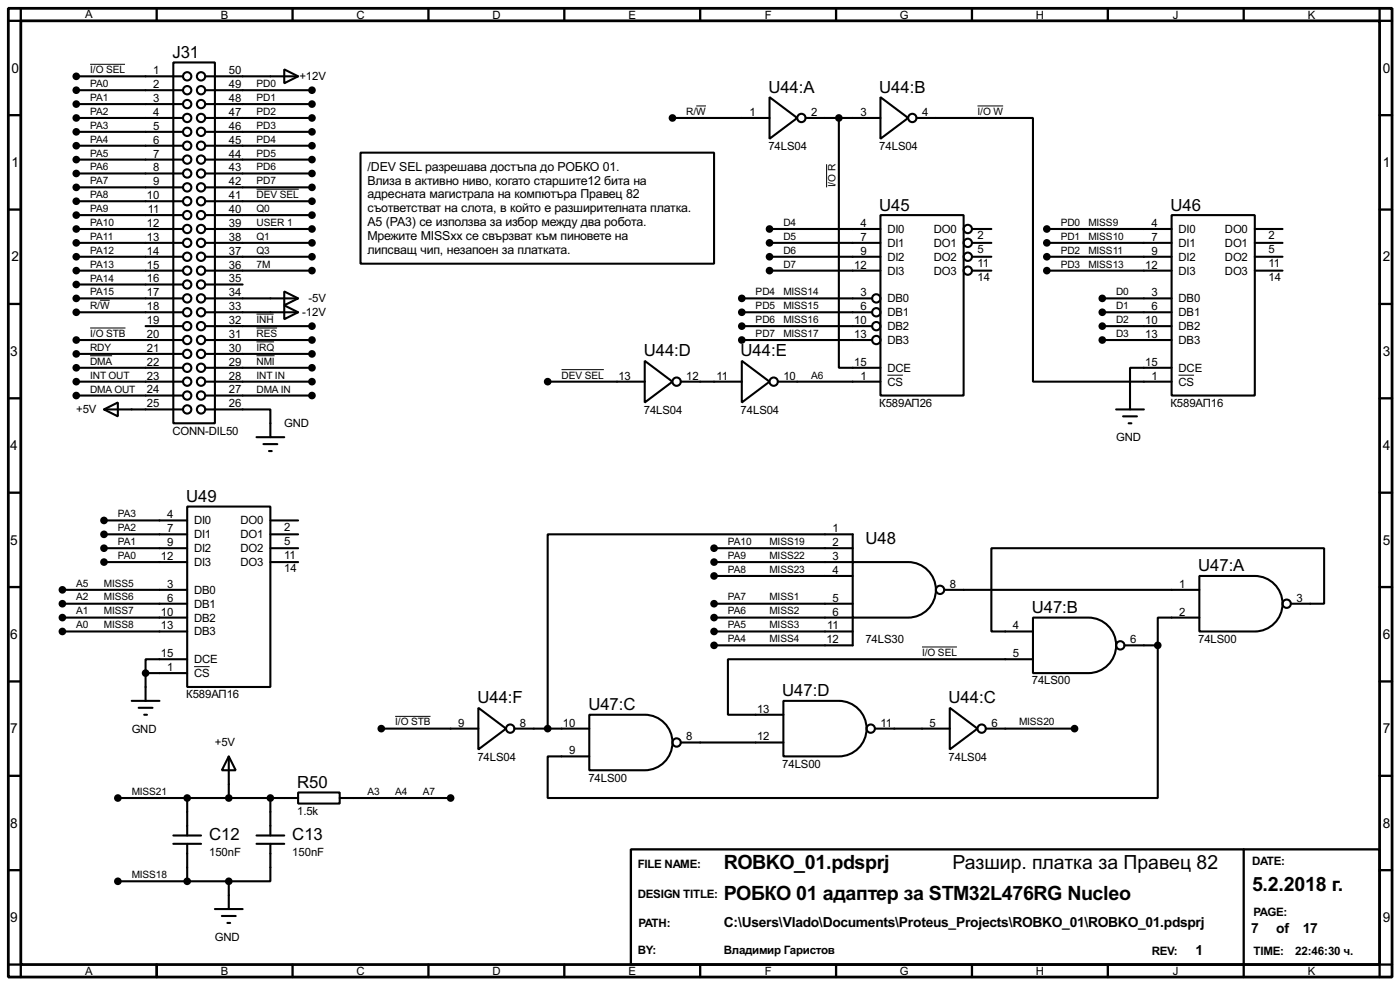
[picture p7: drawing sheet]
<svg xmlns="http://www.w3.org/2000/svg" width="256mm" height="180mm" viewBox="0 0 256 180" stroke-linecap="round" stroke-linejoin="round" font-family="sans-serif">
<path d="M1.5 1.5h253.5v177.3h-253.5zM3.8 3.8h248.9v172.7h-248.9z" fill="none" stroke="#000" stroke-width=".51"/>
<g fill="none" stroke="#000" stroke-width=".42">
<path d="M3.8 1.5v2.3h-2.3M28.7 1.5v2.3M53.6 1.5v2.3M78.5 1.5v2.3M103.4 1.5v2.3M128.3 1.5v2.3M153.2 1.5v2.3M178.1 1.5v2.3M202.9 1.5v2.3M227.8 1.5v2.3M252.7 1.5v2.3h2.3M1.5 21.1h2.3"/>
<path d="M1.5 38.4h2.3M252.7 21.1h2.3M252.7 38.4h2.3M1.5 55.6h2.3M252.7 55.6h2.3M1.5 72.9h2.3M252.7 72.9h2.3M1.5 90.2h2.3M252.7 90.2h2.3M1.5 107.4h2.3M252.7 107.4h2.3M1.5 124.7h2.3"/>
<path d="M252.7 124.7h2.3M1.5 142h2.3M1.5 159.3h2.3M115.6 155.4h137.1v21.1h-137.1zM227.8 155.4v23.4M252.7 142h2.3M252.7 159.3h2.3M1.5 176.5h2.3v2.3M28.7 176.5v2.3M53.6 176.5v2.3M78.5 176.5v2.3M103.4 176.5v2.3"/>
<path d="M128.3 176.5v2.3M153.2 176.5v2.3M178.1 176.5v2.3M202.9 176.5v2.3M255 176.5h-2.3v2.3"/>
</g>
<g fill="none" stroke="#000" stroke-width=".38">
<path d="M14 14h19.5M14 16.5h19.5M14 19h19.5M31.7 11.4h7.7v66.1h-7.7zM37.6 14h17M37.6 16.5h19.5M37.6 19h19.5M52.1 12.7l2.5 1.3-2.5 1.2zM141 17.8l5 3.8-5 3.8zM161.3 17.8l5.1 3.8-5.1 3.8zM14 21.6h19.5M14 24.1h19.5"/>
<path d="M14 26.7h19.5M14 29.2h19.5M14 31.7h19.5M14 34.3h19.5M14 36.8h19.5M14 39.4h19.5M37.6 21.6h19.5M37.6 24.1h19.5M37.6 26.7h19.5M37.6 29.2h19.5M37.6 31.7h19.5M37.6 34.3h19.5"/>
<path d="M37.6 36.8h19.5M37.6 39.4h19.5M66 27.9h64.8v20.4h-64.8zM123.2 21.6h17.8M147.6 21.6h13.7M153.7 21.6v45.7h7.6M161.3 39.4h15.2v33h-15.2zM167.9 21.6h21.3v48.2h25.4M214.6 39.4h15.3v33h-15.3zM14 41.9h19.5M14 44.4h19.5M14 47h19.5"/>
<path d="M14 49.5h19.5M14 52.1h19.5M14 54.6h19.5M14 57.1h19.5M26.7 59.7h6.8M37.6 41.9h19.5M37.6 44.4h19.5M37.6 47h19.5M37.6 49.5h19.5M37.6 52.1h6.8M37.6 54.6h17M37.6 57.1h17"/>
<path d="M37.6 59.7h19.5M52.1 55.9l2.5 1.2-2.5 1.3zM52.1 53.3l2.5 1.3-2.5 1.3zM135.9 54.6h23.9M135.9 57.1h23.9M135.9 59.7h23.9M141 41.9h20.3M141 44.4h20.3M141 47h20.3M141 49.5h20.3M178.1 41.9h3.5M178.1 44.4h3.5"/>
<path d="M178.1 47h3.5M178.1 49.5h3.5M191.8 41.9h22.8M191.8 44.4h22.8M191.8 47h22.8M191.8 49.5h22.8M201.9 54.6h12.7M201.9 57.1h12.7M201.9 59.7h12.7M229.9 41.9h5M229.9 44.4h5M229.9 47h5"/>
<path d="M229.9 49.5h5M14 62.2h19.5M14 64.8h19.5M14 67.3h19.5M14 69.8h19.5M14 72.4h19.5M19 74.9l2.6-1.2v2.5zM19 74.9h14.5M37.6 74.9h11.9v5.1M37.6 62.2h19.5M37.6 64.8h19.5M37.6 67.3h19.5"/>
<path d="M37.6 69.8h19.5M37.6 72.4h19.5M100.3 69.8h17.8M118.1 66l5.1 3.8-5.1 3.9zM124.7 69.8h11.2M135.9 66l5.1 3.8-5.1 3.9zM135.9 62.2h23.9M142.5 69.8h18.8M201.9 62.2h12.7M204.5 74.9h5M205.7 76.2h2.6M206.8 77.5h.5"/>
<path d="M214.6 67.3h-7.6v7.6M19 95.2h15.3M19 97.8h15.3M34.3 92.7h15.2v33h-15.2zM47 80h5.1M48.3 81.3h2.5M49.3 82.5h.5M49.5 95.2h5.1M49.5 97.8h5.1M11.4 107.9h22.9M11.4 110.5h22.9M11.4 113h22.9"/>
<path d="M11.4 115.6h22.9M19 100.3h15.3M19 102.9h15.3M49.5 100.3h5.1M49.5 102.9h5.1M130.8 102.9h25.4v-5.1h-55.9v35.5M130.8 113h25.4v5.1h-25.4M130.8 100.3h25.4M130.8 105.4h25.4M130.8 110.5h25.4M130.8 115.6h25.4M156.2 102.9h10.2a5.1 5.1 0 0 1 5 5 5.1 5.1 0 0 1-5 5.1h-10.2z"/>
<path d="M173 107.9h46.7M189.2 113h10.2a5.1 5.1 0 0 1 5.1 5.1 5.1 5.1 0 0 1-5.1 5.1h-10.2zM206 118.1h6.1M212.1 118.1v27.9h-111.8v-7.6h7.6M219.7 105.4h10.2a5.1 5.1 0 0 1 5 5.1 5.1 5.1 0 0 1-5 5.1h-10.2zM219.7 113h-7.6v5.1M236.5 110.5h6.1v-10.2h-61v15.3h7.6M24.1 128.3h5.1M25.4 129.5h2.5M26.4 130.8h.5M26.7 123.2h7.6M26.7 123.2v5.1"/>
<path d="M34.3 120.6h-7.6v2.6M41.9 138.4l1.3 2.6h-2.6zM41.9 138.4v7.6M69.8 133.3h17.8M87.6 129.5l5.1 3.8-5.1 3.9zM94.2 133.3h13.7M107.9 130.8h10.2a5.1 5.1 0 0 1 5.1 5.1 5.1 5.1 0 0 1-5.1 5.1h-10.2zM124.7 135.9h18.8M143.5 128.3h10.2a5.1 5.1 0 0 1 5 5 5.1 5.1 0 0 1-5 5.1h-10.2zM160.3 133.3h13.7M174 129.5l5.1 3.8-5.1 3.9zM180.6 133.3h16.2"/>
<path d="M189.2 120.6h-55.9v10.2h10.2M21.6 146h33M31.7 154.4h5.1M31.7 152.9h5.1M34.3 146v6.9M34.3 154.4v6.9M47 154.4h5.1M47 152.9h5.1M49.5 154.4v6.9h-7.6M49.5 146v6.9M54.6 145h7.6v2.1h-7.6zM62.2 146h20.3"/>
<path d="M21.6 161.3h20.3M39.4 166.4h5M40.6 167.6h2.6M41.7 168.9h.5M41.9 161.3v5.1"/>
<circle cx="34.3" cy="19.1" r=".76"/>
<circle cx="34.3" cy="14" r=".76"/>
<circle cx="34.3" cy="16.5" r=".76"/>
<circle cx="36.8" cy="16.5" r=".76"/>
<circle cx="36.8" cy="14" r=".76"/>
<circle cx="36.8" cy="19.1" r=".76"/>
<circle cx="34.3" cy="21.6" r=".76"/>
<circle cx="34.3" cy="29.2" r=".76"/>
<circle cx="34.3" cy="36.8" r=".76"/>
<circle cx="34.3" cy="24.1" r=".76"/>
<circle cx="34.3" cy="26.7" r=".76"/>
<circle cx="34.3" cy="34.3" r=".76"/>
<circle cx="34.3" cy="39.4" r=".76"/>
<circle cx="34.3" cy="31.8" r=".76"/>
<circle cx="36.8" cy="21.6" r=".76"/>
<circle cx="36.8" cy="26.7" r=".76"/>
<circle cx="36.8" cy="31.8" r=".76"/>
<circle cx="36.8" cy="24.1" r=".76"/>
<circle cx="36.8" cy="36.8" r=".76"/>
<circle cx="36.8" cy="34.3" r=".76"/>
<circle cx="36.8" cy="29.2" r=".76"/>
<circle cx="36.8" cy="39.4" r=".76"/>
<circle cx="146.8" cy="21.6" r=".76"/>
<circle cx="167.1" cy="21.6" r=".76"/>
<circle cx="34.3" cy="54.6" r=".76"/>
<circle cx="34.3" cy="49.5" r=".76"/>
<circle cx="34.3" cy="57.2" r=".76"/>
<circle cx="34.3" cy="44.5" r=".76"/>
<circle cx="34.3" cy="59.7" r=".76"/>
<circle cx="34.3" cy="47" r=".76"/>
<circle cx="34.3" cy="52.1" r=".76"/>
<circle cx="34.3" cy="41.9" r=".76"/>
<circle cx="36.8" cy="47" r=".76"/>
<circle cx="36.8" cy="49.5" r=".76"/>
<circle cx="36.8" cy="54.6" r=".76"/>
<circle cx="36.8" cy="57.2" r=".76"/>
<circle cx="36.8" cy="44.5" r=".76"/>
<circle cx="36.8" cy="52.1" r=".76"/>
<circle cx="36.8" cy="59.7" r=".76"/>
<circle cx="36.8" cy="41.9" r=".76"/>
<circle cx="160.5" cy="54.6" r=".76"/>
<circle cx="160.5" cy="57.2" r=".76"/>
<circle cx="160.5" cy="59.7" r=".76"/>
<circle cx="177.3" cy="44.5" r=".76"/>
<circle cx="177.3" cy="49.5" r=".76"/>
<circle cx="177.3" cy="47" r=".76"/>
<circle cx="177.3" cy="41.9" r=".76"/>
<circle cx="34.3" cy="64.8" r=".76"/>
<circle cx="34.3" cy="69.9" r=".76"/>
<circle cx="34.3" cy="72.4" r=".76"/>
<circle cx="34.3" cy="74.9" r=".76"/>
<circle cx="34.3" cy="62.2" r=".76"/>
<circle cx="34.3" cy="67.3" r=".76"/>
<circle cx="36.8" cy="74.9" r=".76"/>
<circle cx="36.8" cy="64.8" r=".76"/>
<circle cx="36.8" cy="67.3" r=".76"/>
<circle cx="36.8" cy="62.2" r=".76"/>
<circle cx="36.8" cy="72.4" r=".76"/>
<circle cx="36.8" cy="69.9" r=".76"/>
<circle cx="124" cy="69.9" r=".76"/>
<circle cx="141.7" cy="69.9" r=".76"/>
<circle cx="160.5" cy="62.2" r=".76"/>
<circle cx="172.2" cy="108" r=".76"/>
<circle cx="205.2" cy="118.1" r=".76"/>
<circle cx="235.7" cy="110.5" r=".76"/>
<circle cx="93.5" cy="133.4" r=".76"/>
<circle cx="124" cy="135.9" r=".76"/>
<circle cx="159.5" cy="133.4" r=".76"/>
<circle cx="179.8" cy="133.4" r=".76"/>
</g>
<g fill="none" stroke="#000" stroke-width=".18">
<path d="M16.5 11.8h6.4M127.6 19.4h1.7M179.1 19.4h4.7M47 34.6h7.7M151.4 30.1v4.2M18.3 54.9h1.8M47 57.5h3.1M16.5 60h6.5M16.5 65.1h4M47 60h3.8M47 65.1h3.3M47 62.6h3.2"/>
<path d="M102.9 67.6h7.7M162.6 68.7h2.8M215.9 68.7h2.8M168.9 118.4h6.4M35.6 122h2.8M72.4 131.1h6.5"/>
</g>
<g fill="#000" stroke="#000" stroke-width=".38">
<circle cx="14" cy="19" r=".51"/>
<circle cx="14" cy="16.5" r=".51"/>
<circle cx="14" cy="14" r=".51"/>
<circle cx="57.1" cy="16.5" r=".51"/>
<circle cx="57.1" cy="19" r=".51"/>
<circle cx="14" cy="39.4" r=".51"/>
<circle cx="14" cy="36.8" r=".51"/>
<circle cx="14" cy="26.7" r=".51"/>
<circle cx="14" cy="24.1" r=".51"/>
<circle cx="14" cy="31.7" r=".51"/>
<circle cx="14" cy="34.3" r=".51"/>
<circle cx="14" cy="29.2" r=".51"/>
<circle cx="14" cy="21.6" r=".51"/>
<circle cx="57.1" cy="39.4" r=".51"/>
<circle cx="57.1" cy="31.7" r=".51"/>
<circle cx="57.1" cy="34.3" r=".51"/>
<circle cx="57.1" cy="36.8" r=".51"/>
<circle cx="57.1" cy="26.7" r=".51"/>
<circle cx="57.1" cy="29.2" r=".51"/>
<circle cx="57.1" cy="24.1" r=".51"/>
<circle cx="57.1" cy="21.6" r=".51"/>
<circle cx="123.2" cy="21.6" r=".51"/>
<circle cx="153.7" cy="21.6" r=".51"/>
<circle cx="14" cy="49.5" r=".51"/>
<circle cx="14" cy="52.1" r=".51"/>
<circle cx="14" cy="54.6" r=".51"/>
<circle cx="14" cy="57.1" r=".51"/>
<circle cx="14" cy="47" r=".51"/>
<circle cx="14" cy="41.9" r=".51"/>
<circle cx="14" cy="44.4" r=".51"/>
<circle cx="57.1" cy="59.7" r=".51"/>
<circle cx="57.1" cy="41.9" r=".51"/>
<circle cx="57.1" cy="47" r=".51"/>
<circle cx="57.1" cy="44.4" r=".51"/>
<circle cx="57.1" cy="49.5" r=".51"/>
<circle cx="135.9" cy="54.6" r=".51"/>
<circle cx="135.9" cy="57.1" r=".51"/>
<circle cx="135.9" cy="59.7" r=".51"/>
<circle cx="141" cy="44.4" r=".51"/>
<circle cx="141" cy="47" r=".51"/>
<circle cx="141" cy="41.9" r=".51"/>
<circle cx="141" cy="49.5" r=".51"/>
<circle cx="191.8" cy="41.9" r=".51"/>
<circle cx="191.8" cy="44.4" r=".51"/>
<circle cx="191.8" cy="47" r=".51"/>
<circle cx="191.8" cy="49.5" r=".51"/>
<circle cx="201.9" cy="57.1" r=".51"/>
<circle cx="201.9" cy="59.7" r=".51"/>
<circle cx="201.9" cy="54.6" r=".51"/>
<circle cx="14" cy="72.4" r=".51"/>
<circle cx="14" cy="67.3" r=".51"/>
<circle cx="14" cy="62.2" r=".51"/>
<circle cx="14" cy="64.8" r=".51"/>
<circle cx="14" cy="69.8" r=".51"/>
<circle cx="57.1" cy="62.2" r=".51"/>
<circle cx="57.1" cy="67.3" r=".51"/>
<circle cx="57.1" cy="72.4" r=".51"/>
<circle cx="57.1" cy="64.8" r=".51"/>
<circle cx="57.1" cy="69.8" r=".51"/>
<circle cx="100.3" cy="69.8" r=".51"/>
<circle cx="135.9" cy="62.2" r=".51"/>
<circle cx="201.9" cy="62.2" r=".51"/>
<circle cx="19" cy="95.2" r=".51"/>
<circle cx="19" cy="97.8" r=".51"/>
<circle cx="11.4" cy="115.6" r=".51"/>
<circle cx="11.4" cy="107.9" r=".51"/>
<circle cx="11.4" cy="113" r=".51"/>
<circle cx="11.4" cy="110.5" r=".51"/>
<circle cx="19" cy="102.9" r=".51"/>
<circle cx="19" cy="100.3" r=".51"/>
<circle cx="130.8" cy="115.6" r=".51"/>
<circle cx="130.8" cy="113" r=".51"/>
<circle cx="130.8" cy="102.9" r=".51"/>
<circle cx="130.8" cy="118.1" r=".51"/>
<circle cx="130.8" cy="105.4" r=".51"/>
<circle cx="130.8" cy="110.5" r=".51"/>
<circle cx="130.8" cy="100.3" r=".51"/>
<circle cx="212.1" cy="118.1" r=".51"/>
<circle cx="26.7" cy="123.2" r=".51"/>
<circle cx="69.8" cy="133.3" r=".51"/>
<circle cx="100.3" cy="133.3" r=".51"/>
<circle cx="196.8" cy="133.3" r=".51"/>
<circle cx="21.6" cy="146" r=".51"/>
<circle cx="34.3" cy="146" r=".51"/>
<circle cx="41.9" cy="146" r=".51"/>
<circle cx="49.5" cy="146" r=".51"/>
<circle cx="82.5" cy="146" r=".51"/>
<circle cx="21.6" cy="161.3" r=".51"/>
<circle cx="34.3" cy="161.3" r=".51"/>
<circle cx="41.9" cy="161.3" r=".51"/>
</g>
<g font-size="4">
<text x="132.6" y="159">ROBKO_01.pdsprj</text>
<text x="174.5" y="159">Разшир. платка за Правец 82</text>
<text x="132.6" y="164.8">РОБКО 01 адаптер за STM32L476RG Nucleo</text>
<text x="229.4" y="163.1">5.2.2018 г.</text>
</g>
<g font-size="3.4">
<text x="31.6" y="10.6">J31</text>
<text x="140.8" y="17">U44:A</text>
<text x="161.1" y="17">U44:B</text>
<text x="161.1" y="38.6">U45</text>
<text x="214.4" y="38.6">U46</text>
<text x="117.9" y="65.2">U44:D</text>
<text x="135.7" y="65.2">U44:E</text>
<text x="34.1" y="91.9">U49</text>
<text x="158.5" y="99.5">U48</text>
<text x="219.5" y="104.6">U47:A</text>
<text x="189" y="112.2">U47:B</text>
<text x="87.5" y="128.7">U44:F</text>
<text x="107.8" y="130">U47:C</text>
<text x="143.3" y="127.4">U47:D</text>
<text x="173.8" y="128.7">U44:C</text>
<text x="54.4" y="144.2">R50</text>
<text x="38.3" y="153.7">C12</text>
<text x="53.6" y="153.7">C13</text>
</g>
<g font-size="2.8">
<text x="2.1" y="13.3">0</text>
<text x="253.3" y="13.3">0</text>
<text x="2.1" y="30.6">1</text>
<text x="253.3" y="30.6">1</text>
<text x="2.1" y="47.8">2</text>
<text x="253.3" y="47.8">2</text>
<text x="1.9" y="65.1">3</text>
<text x="253.3" y="65.1">3</text>
<text x="1.9" y="82.4">4</text>
<text x="253.3" y="82.4">4</text>
<text x="1.9" y="99.7">5</text>
<text x="253.3" y="99.7">5</text>
<text x="1.9" y="116.9">6</text>
<text x="253.3" y="116.9">6</text>
<text x="1.9" y="134.2">7</text>
<text x="253.3" y="134.2">7</text>
<text x="1.9" y="151.5">8</text>
<text x="253.3" y="151.5">8</text>
<text x="1.9" y="168.7">9</text>
<text x="132.6" y="169.7">C:\Users\Vlado\Documents\Proteus_Projects\ROBKO_01\ROBKO_01.pdsprj</text>
<text x="229.2" y="170.7">7</text>
<text x="233.8" y="170.7">of</text>
<text x="238.7" y="170.7">17</text>
<text x="253.3" y="168.7">9</text>
<text x="219" y="174.8">1</text>
</g>
<g font-size="2.5">
<text x="67.3" y="31.2">/DEV SEL разрешава достъпа до РОБКО 01.</text>
<text x="67.3" y="33.8">Влиза в активно ниво, когато старшите12 бита на</text>
<text x="67.3" y="36.3">адресната магистрала на компютъра Правец 82</text>
<text x="67.3" y="38.9">съответстват на слота, в който е разширителната платка.</text>
<text x="67.3" y="41.4">A5 (PA3) се използва за избор между два робота.</text>
<text x="67.3" y="43.9">Мрежите MISSxx се свързват към пиновете на</text>
<text x="67.3" y="46.5">липсващ чип, незапоен за платката.</text>
</g>
<g font-size="2.4">
<text x="116.8" y="158.8">FILE NAME:</text>
<text x="229.4" y="158.3">DATE:</text>
<text x="116.8" y="164.3">DESIGN TITLE:</text>
<text x="229.6" y="167.7">PAGE:</text>
<text x="117" y="169.6">PATH:</text>
<text x="116.8" y="174.6">BY:</text>
<text x="132.6" y="174.6">Владимир Гаристов</text>
<text x="211" y="174.7">REV:</text>
<text x="229.6" y="174.7">TIME:</text>
<text x="237.3" y="174.7">22:46:30 ч.</text>
</g>
<g font-size="2.3">
<text x="15.6" y="3.3">A</text>
<text x="40.5" y="3.5">B</text>
<text x="65.3" y="3.5">C</text>
<text x="90.2" y="3.5">D</text>
<text x="115.1" y="3.5">E</text>
<text x="140.1" y="3.5">F</text>
<text x="164.8" y="3.5">G</text>
<text x="189.8" y="3.5">H</text>
<text x="214.9" y="3.5">J</text>
<text x="239.6" y="3.5">K</text>
<text x="28.1" y="13.6">1</text>
<text x="28.1" y="16.1">2</text>
<text x="41.9" y="13.6">50</text>
<text x="41.9" y="16.1">49</text>
<text x="54.9" y="14.7">+12V</text>
<text x="28.1" y="18.7">3</text>
<text x="28.1" y="21.2">4</text>
<text x="28.1" y="23.7">5</text>
<text x="41.9" y="18.7">48</text>
<text x="41.9" y="21.2">47</text>
<text x="41.9" y="23.7">46</text>
<text x="137.3" y="21.2">1</text>
<text x="148.6" y="21.2">2</text>
<text x="157.6" y="21.2">3</text>
<text x="168.9" y="21.2">4</text>
<text x="28.1" y="26.3">6</text>
<text x="28.1" y="28.8">7</text>
<text x="41.9" y="26.3">45</text>
<text x="41.9" y="28.8">44</text>
<text x="140.8" y="27.5">74LS04</text>
<text x="161.1" y="27.5">74LS04</text>
<text x="28.1" y="31.4">8</text>
<text x="28.1" y="33.9">9</text>
<text x="41.9" y="31.4">43</text>
<text x="41.9" y="33.9">42</text>
<text x="26.9" y="36.4">10</text>
<text x="26.9" y="41.5">12</text>
<text x="27.1" y="39">11</text>
<text x="41.9" y="36.4">41</text>
<text x="41.9" y="39">40</text>
<text x="41.9" y="41.5">39</text>
<text x="157.6" y="41.5">4</text>
<text x="210.9" y="41.5">4</text>
<text x="26.9" y="44.1">13</text>
<text x="26.9" y="46.6">14</text>
<text x="41.9" y="44.1">38</text>
<text x="41.9" y="46.6">37</text>
<text x="157.6" y="44.1">7</text>
<text x="157.6" y="46.6">9</text>
<text x="162.6" y="42.6">DI0</text>
<text x="162.6" y="45.2">DI1</text>
<text x="162.6" y="47.7">DI2</text>
<text x="171.1" y="42.6">DO0</text>
<text x="171.1" y="45.2">DO1</text>
<text x="171.1" y="47.7">DO2</text>
<text x="179.1" y="43.8">2</text>
<text x="179.1" y="46.4">5</text>
<text x="210.9" y="44.1">7</text>
<text x="210.9" y="46.6">9</text>
<text x="215.9" y="42.6">DI0</text>
<text x="215.9" y="45.2">DI1</text>
<text x="215.9" y="47.7">DI2</text>
<text x="224.4" y="42.6">DO0</text>
<text x="224.4" y="45.2">DO1</text>
<text x="224.4" y="47.7">DO2</text>
<text x="232.4" y="43.8">2</text>
<text x="232.4" y="46.4">5</text>
<text x="26.9" y="49.1">15</text>
<text x="26.9" y="51.7">16</text>
<text x="41.9" y="49.1">36</text>
<text x="41.9" y="51.7">35</text>
<text x="156.5" y="49.1">12</text>
<text x="162.6" y="50.2">DI3</text>
<text x="171.1" y="50.2">DO3</text>
<text x="179.1" y="48.9">11</text>
<text x="179.1" y="51.4">14</text>
<text x="209.8" y="49.1">12</text>
<text x="215.9" y="50.2">DI3</text>
<text x="224.4" y="50.2">DO3</text>
<text x="232.4" y="48.9">11</text>
<text x="232.4" y="51.4">14</text>
<text x="26.9" y="54.2">17</text>
<text x="26.9" y="56.8">18</text>
<text x="26.9" y="59.3">19</text>
<text x="41.9" y="54.2">34</text>
<text x="41.9" y="56.8">33</text>
<text x="41.9" y="59.3">32</text>
<text x="55.4" y="57.9">-12V</text>
<text x="56.5" y="55.3">-5V</text>
<text x="156.5" y="59.3">10</text>
<text x="157.6" y="54.2">3</text>
<text x="157.6" y="56.8">6</text>
<text x="162.6" y="55.3">DB0</text>
<text x="162.6" y="57.9">DB1</text>
<text x="209.8" y="59.3">10</text>
<text x="210.9" y="54.2">3</text>
<text x="210.9" y="56.8">6</text>
<text x="215.9" y="55.3">DB0</text>
<text x="215.9" y="57.9">DB1</text>
<text x="26.9" y="61.8">20</text>
<text x="26.9" y="64.4">21</text>
<text x="41.9" y="61.8">31</text>
<text x="41.9" y="64.4">30</text>
<text x="156.5" y="61.8">13</text>
<text x="162.6" y="60.4">DB2</text>
<text x="162.6" y="62.9">DB3</text>
<text x="209.8" y="61.8">13</text>
<text x="215.9" y="60.4">DB2</text>
<text x="215.9" y="62.9">DB3</text>
<text x="26.9" y="66.9">22</text>
<text x="26.9" y="69.5">23</text>
<text x="41.9" y="66.9">29</text>
<text x="41.9" y="69.5">28</text>
<text x="113.3" y="69.5">13</text>
<text x="125.7" y="69.5">12</text>
<text x="131.2" y="69.5">11</text>
<text x="143.5" y="69.5">10</text>
<text x="156.5" y="66.9">15</text>
<text x="157.6" y="69.5">1</text>
<text x="162.6" y="68">DCE</text>
<text x="162.6" y="70.6">CS</text>
<text x="209.8" y="66.9">15</text>
<text x="210.9" y="69.5">1</text>
<text x="215.9" y="68">DCE</text>
<text x="215.9" y="70.6">CS</text>
<text x="14" y="75.6">+5V</text>
<text x="26.9" y="72">24</text>
<text x="26.9" y="74.5">25</text>
<text x="41.9" y="72">27</text>
<text x="41.9" y="74.5">26</text>
<text x="117.9" y="75.8">74LS04</text>
<text x="135.7" y="75.8">74LS04</text>
<text x="161.1" y="74.5">К589АП26</text>
<text x="214.4" y="74.5">К589АП16</text>
<text x="31.6" y="79.6">CONN-DIL50</text>
<text x="52.1" y="78.2">GND</text>
<text x="204.5" y="80.7">GND</text>
<text x="30.6" y="94.9">4</text>
<text x="35.6" y="96">DI0</text>
<text x="44.1" y="96">DO0</text>
<text x="30.6" y="97.4">7</text>
<text x="30.6" y="99.9">9</text>
<text x="35.6" y="98.5">DI1</text>
<text x="35.6" y="101">DI2</text>
<text x="44.1" y="98.5">DO1</text>
<text x="44.1" y="101">DO2</text>
<text x="52.1" y="97.2">2</text>
<text x="52.1" y="99.7">5</text>
<text x="152.5" y="97.4">1</text>
<text x="152.5" y="99.9">2</text>
<text x="29.5" y="102.5">12</text>
<text x="30.6" y="107.6">3</text>
<text x="35.6" y="103.6">DI3</text>
<text x="44.1" y="103.6">DO3</text>
<text x="52.1" y="102.2">11</text>
<text x="52.1" y="104.8">14</text>
<text x="152.5" y="102.5">3</text>
<text x="152.5" y="105">4</text>
<text x="174" y="107.6">8</text>
<text x="216" y="107.6">1</text>
<text x="29.5" y="112.6">10</text>
<text x="30.6" y="110.1">6</text>
<text x="35.6" y="108.7">DB0</text>
<text x="35.6" y="111.2">DB1</text>
<text x="35.6" y="113.7">DB2</text>
<text x="152.5" y="110.1">5</text>
<text x="152.5" y="112.6">6</text>
<text x="216" y="112.6">2</text>
<text x="237.5" y="110.1">3</text>
<text x="29.5" y="115.2">13</text>
<text x="35.6" y="116.3">DB3</text>
<text x="151.4" y="117.7">12</text>
<text x="151.6" y="115.2">11</text>
<text x="158.5" y="117.6">74LS30</text>
<text x="185.5" y="115.2">4</text>
<text x="207" y="117.7">6</text>
<text x="219.5" y="117.6">74LS00</text>
<text x="29.5" y="120.3">15</text>
<text x="30.6" y="122.8">1</text>
<text x="35.6" y="121.4">DCE</text>
<text x="35.6" y="123.9">CS</text>
<text x="185.5" y="120.3">5</text>
<text x="189" y="125.3">74LS00</text>
<text x="34.1" y="127.8">К589АП16</text>
<text x="138.7" y="130.4">13</text>
<text x="24.1" y="134.1">GND</text>
<text x="39.4" y="136.6">+5V</text>
<text x="83.9" y="133">9</text>
<text x="95.2" y="133">8</text>
<text x="103.1" y="133">10</text>
<text x="125.7" y="135.5">8</text>
<text x="138.7" y="135.5">12</text>
<text x="161.3" y="133">11</text>
<text x="170.3" y="133">5</text>
<text x="181.6" y="133">6</text>
<text x="87.5" y="139.2">74LS04</text>
<text x="104.3" y="138">9</text>
<text x="107.8" y="143">74LS00</text>
<text x="143.3" y="140.5">74LS00</text>
<text x="173.8" y="139.2">74LS04</text>
<text x="54.4" y="149.1">1.5k</text>
<text x="38.3" y="156.6">150nF</text>
<text x="53.6" y="156.6">150nF</text>
<text x="39.4" y="172.2">GND</text>
<text x="15.6" y="178.5">A</text>
<text x="40.5" y="178.5">B</text>
<text x="65.3" y="178.5">C</text>
<text x="90.2" y="178.5">D</text>
<text x="115.1" y="178.5">E</text>
<text x="140.1" y="178.5">F</text>
<text x="164.8" y="178.5">G</text>
<text x="189.8" y="178.5">H</text>
<text x="214.9" y="178.5">J</text>
<text x="239.6" y="178.5">K</text>
</g>
<g font-size="2.1">
<text x="16.5" y="13.4">I/O SEL</text>
<text x="16.5" y="16">PA0</text>
<text x="47" y="16">PD0</text>
<text x="16.5" y="18.5">PA1</text>
<text x="16.5" y="21">PA2</text>
<text x="16.5" y="23.6">PA3</text>
<text x="47" y="18.5">PD1</text>
<text x="47" y="21">PD2</text>
<text x="47" y="23.6">PD3</text>
<text x="125.7" y="21">R/W</text>
<text x="179.1" y="21">I/O W</text>
<text x="16.5" y="26.1">PA4</text>
<text x="16.5" y="28.7">PA5</text>
<text x="47" y="26.1">PD4</text>
<text x="47" y="28.7">PD5</text>
<text x="16.5" y="31.2">PA6</text>
<text x="16.5" y="33.7">PA7</text>
<text x="47" y="31.2">PD6</text>
<text x="47" y="33.7">PD7</text>
<text x="153.1" y="34.3" transform="rotate(-90 153.1 34.3)">I/O R</text>
<text x="16.5" y="36.3">PA8</text>
<text x="16.5" y="38.8">PA9</text>
<text x="16.5" y="41.4">PA10</text>
<text x="47" y="36.3">DEV SEL</text>
<text x="47" y="38.8">Q0</text>
<text x="47" y="41.4">USER 1</text>
<text x="143.5" y="41.4">D4</text>
<text x="194.3" y="41.4">PD0</text>
<text x="199.4" y="41.4">MISS9</text>
<text x="16.5" y="43.9">PA11</text>
<text x="16.5" y="46.4">PA12</text>
<text x="47" y="43.9">Q1</text>
<text x="47" y="46.4">Q3</text>
<text x="143.5" y="43.9">D5</text>
<text x="143.5" y="46.4">D6</text>
<text x="194.3" y="43.9">PD1</text>
<text x="194.3" y="46.4">PD2</text>
<text x="199.4" y="43.9">MISS10</text>
<text x="199.4" y="46.4">MISS11</text>
<text x="16.5" y="49">PA13</text>
<text x="16.5" y="51.5">PA14</text>
<text x="47" y="49">7M</text>
<text x="143.5" y="49">D7</text>
<text x="194.3" y="49">PD3</text>
<text x="199.4" y="49">MISS13</text>
<text x="16.5" y="54.1">PA15</text>
<text x="16.5" y="56.6">R/W</text>
<text x="47" y="59.1">INH</text>
<text x="138.4" y="54.1">PD4</text>
<text x="138.4" y="56.6">PD5</text>
<text x="138.4" y="59.1">PD6</text>
<text x="143.5" y="54.1">MISS14</text>
<text x="143.5" y="56.6">MISS15</text>
<text x="143.5" y="59.1">MISS16</text>
<text x="204.5" y="54.1">D0</text>
<text x="204.5" y="56.6">D1</text>
<text x="204.5" y="59.1">D2</text>
<text x="16.5" y="61.7">I/O STB</text>
<text x="16.5" y="64.2">RDY</text>
<text x="47" y="61.7">RES</text>
<text x="47" y="64.2">IRQ</text>
<text x="138.4" y="61.7">PD7</text>
<text x="143.5" y="61.7">MISS17</text>
<text x="204.5" y="61.7">D3</text>
<text x="16.5" y="66.8">DMA</text>
<text x="16.5" y="69.3">INT OUT</text>
<text x="16.5" y="71.8">DMA OUT</text>
<text x="47" y="66.8">NMI</text>
<text x="47" y="69.3">INT IN</text>
<text x="47" y="71.8">DMA IN</text>
<text x="102.9" y="69.3">DEV SEL</text>
<text x="148.6" y="69.3">A6</text>
<text x="21.6" y="94.7">PA3</text>
<text x="21.6" y="97.2">PA2</text>
<text x="21.6" y="99.7">PA1</text>
<text x="133.3" y="99.7">PA10</text>
<text x="141" y="99.7">MISS19</text>
<text x="14" y="107.4">A5</text>
<text x="19" y="107.4">MISS5</text>
<text x="21.6" y="102.3">PA0</text>
<text x="133.3" y="102.3">PA9</text>
<text x="133.3" y="104.8">PA8</text>
<text x="141" y="102.3">MISS22</text>
<text x="141" y="104.8">MISS23</text>
<text x="14" y="109.9">A2</text>
<text x="14" y="112.4">A1</text>
<text x="19" y="109.9">MISS6</text>
<text x="19" y="112.4">MISS7</text>
<text x="133.3" y="109.9">PA7</text>
<text x="133.3" y="112.4">PA6</text>
<text x="141" y="109.9">MISS1</text>
<text x="141" y="112.4">MISS2</text>
<text x="14" y="115">A0</text>
<text x="19" y="115">MISS8</text>
<text x="133.3" y="115">PA5</text>
<text x="133.3" y="117.5">PA4</text>
<text x="141" y="115">MISS3</text>
<text x="141" y="117.5">MISS4</text>
<text x="168.9" y="120.1">I/O SEL</text>
<text x="72.4" y="132.8">I/O STB</text>
<text x="186.7" y="132.8">MISS20</text>
<text x="24.1" y="145.5">MISS21</text>
<text x="67.3" y="145.5">A3</text>
<text x="72.4" y="145.5">A4</text>
<text x="77.5" y="145.5">A7</text>
<text x="24.1" y="160.7">MISS18</text>
</g>
</svg>
